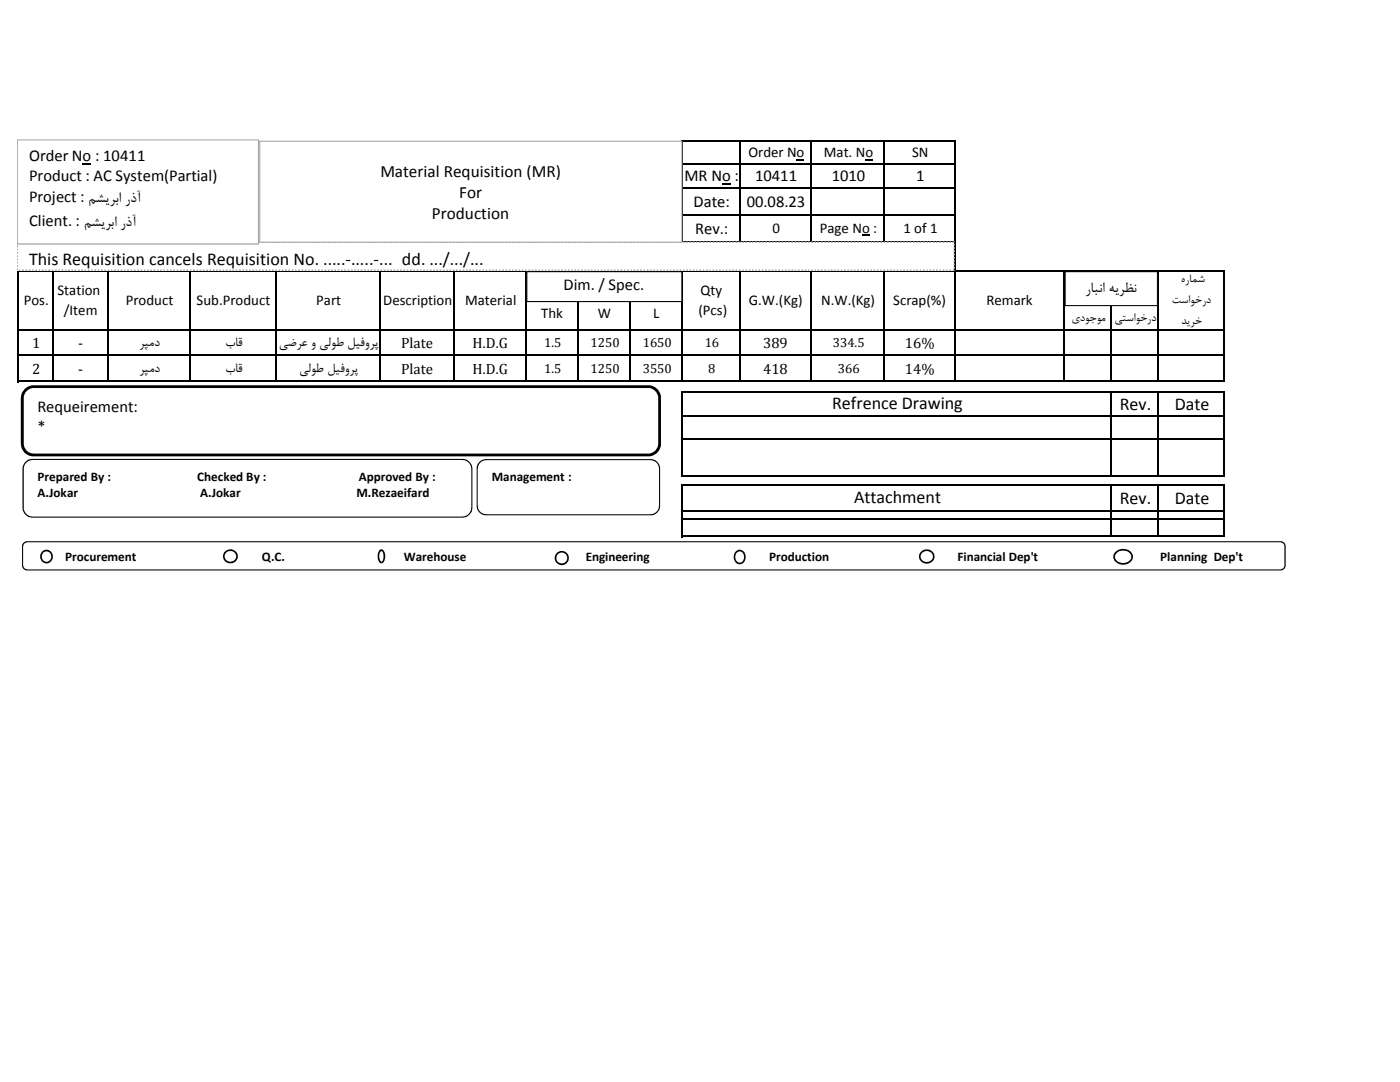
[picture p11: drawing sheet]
<svg xmlns="http://www.w3.org/2000/svg" width="279mm" height="216mm" viewBox="0 0 279 216" stroke-linecap="round" stroke-linejoin="round" font-family="sans-serif">
<path d="M144.1 36.6h1.7v.2h-1.7zM159 31.7h1.5v.3h-1.5zM172.7 31.7h1.6v.3h-1.6zM172 46.9h1.6v.2h-1.6z" fill="#000"/>
<g fill="none" stroke="#000" stroke-width=".3">
<path d="M136.2 27.9v20.4M136.4 28h54.3M136.4 32.7h54.3M136.4 37.4h54.3M147.6 28.2v20.1M161.9 28.2v20.1M176.5 28.2v20.1M190.6 28.2v48M3.6 53.9v22.3M3.7 54h240.8M10.6 54.2v22M21.5 54.2v22"/>
<path d="M37.9 54.2v22M55.1 54.2v22M75.8 54.2v22M90.7 54.2v22M105 54.2v22M115.4 54.2v22M125.8 54.2v22M136.2 54.2v22M136.4 42.8h54.3M136.4 48.2h54.3M147.6 54.2v22M161.9 54.2v22"/>
<path d="M176.5 54.2v22M212.4 54.2v22M221.8 54.2v22M231.1 54.2v22M244.4 54.2v22M3.7 65.8h240.8M3.7 70.9h240.8M3.7 76.1h240.8M136.2 78.1v16.9M136.4 78.2h108.1M221.8 78.4v16.6M231.1 78.4v16.6"/>
<path d="M244.4 78.4v16.6M136.2 96.6v10.6M136.4 82.9h108.1M136.4 87.6h108.1M136.4 94.9h108.1M136.4 96.8h108.1M221.8 96.9v10.3M231.1 96.9v10.3M244.4 96.9v10.3M136.4 101.9h108.1M136.4 103.5h108.1M136.4 107h108.1"/>
</g>
<path d="M212.6 54.2h18.4v6.8h-18.4z" fill="#fff"/>
<path d="M212.5 54.1h18.5l.1 .1v6.9h-18.5l-.2-.1zM212.7 54.2v6.8l-.1-.1h18.4l-.1 .1v-6.8l.1 .1h-18.4z" fill="#000"/>
<path d="M105.1 54.2h31v6h-31z" fill="#fff"/>
<path d="M105 54.1h31.1l.1 .1v6l-31.1 .1-.1-.1zM105.1 54.3l.1-.1v6l-.1-.1h31l-.1 .1v-6l.1 .1z" fill="#000"/>
<path d="M3.4 48.3h187v5.6h-187z" fill="#fff"/>
<path d="M3.4 53.6h.2v.3h-.2zM3.4 52.9h.2v.4h-.2zM3.4 52.3h.2v.3h-.2zM3.4 51.6h.2v.3h-.2zM3.4 51h.2v.3h-.2zM3.4 50.3h.2v.3h-.2zM3.4 49.7h.2v.3h-.2zM3.4 49h.2v.3h-.2zM3.4 48.3h.2v.3h-.2zM3.8 48.2h.3v.3h-.3zM4.4 48.2h.3v.3h-.3zM5.1 48.2h.3v.3h-.3zM5.7 48.2h.4v.3h-.4zM6.4 48.2h.3v.3h-.3zM7 48.2h.4v.3h-.4zM7.7 48.2h.3v.3h-.3zM8.3 48.2h.4v.3h-.4zM9 48.2h.4v.3h-.4zM9.7 48.2h.3v.3h-.3zM10.3 48.2h.4v.3h-.4zM11 48.2h.3v.3h-.3zM11.6 48.2h.4v.3h-.4zM12.3 48.2h.3v.3h-.3zM13 48.2h.3v.3h-.3zM13.6 48.2h.3v.3h-.3zM14.3 48.2h.3v.3h-.3zM14.9 48.2h.3v.3h-.3zM15.6 48.2h.3v.3h-.3zM16.2 48.2h.4v.3h-.4zM16.9 48.2h.3v.3h-.3zM17.5 48.2h.4v.3h-.4zM18.2 48.2h.3v.3h-.3zM18.8 48.2h.4v.3h-.4zM19.5 48.2h.4v.3h-.4zM20.2 48.2h.3v.3h-.3zM20.8 48.2h.4v.3h-.4zM21.5 48.2h.3v.3h-.3zM22.1 48.2h.4v.3h-.4zM22.8 48.2h.3v.3h-.3zM23.5 48.2h.3v.3h-.3zM24.1 48.2h.3v.3h-.3zM24.8 48.2h.3v.3h-.3zM25.4 48.2h.3v.3h-.3zM26.1 48.2h.3v.3h-.3zM26.7 48.2h.4v.3h-.4zM27.4 48.2h.3v.3h-.3zM28 48.2h.4v.3h-.4zM28.7 48.2h.3v.3h-.3zM29.3 48.2h.4v.3h-.4zM30 48.2h.4v.3h-.4zM30.6 48.2h.4v.3h-.4zM31.3 48.2h.4v.3h-.4zM32 48.2h.3v.3h-.3zM32.6 48.2h.4v.3h-.4zM33.3 48.2h.3v.3h-.3zM34 48.2h.3v.3h-.3zM34.6 48.2h.3v.3h-.3zM35.3 48.2h.3v.3h-.3zM35.9 48.2h.3v.3h-.3zM36.6 48.2h.3v.3h-.3zM37.2 48.2h.3v.3h-.3zM37.9 48.2h.3v.3h-.3zM38.5 48.2h.4v.3h-.4zM39.2 48.2h.3v.3h-.3zM39.8 48.2h.4v.3h-.4zM40.5 48.2h.4v.3h-.4zM41.1 48.2h.4v.3h-.4zM41.8 48.2h.4v.3h-.4zM42.5 48.2h.3v.3h-.3zM43.1 48.2h.4v.3h-.4zM43.8 48.2h.3v.3h-.3zM44.4 48.2h.4v.3h-.4zM45.1 48.2h.3v.3h-.3zM45.8 48.2h.3v.3h-.3zM46.4 48.2h.3v.3h-.3zM47.1 48.2h.3v.3h-.3zM47.7 48.2h.3v.3h-.3zM48.4 48.2h.3v.3h-.3zM49 48.2h.4v.3h-.4zM49.7 48.2h.3v.3h-.3zM50.3 48.2h.4v.3h-.4zM51 48.2h.4v.3h-.4zM51.6 48.2h.4v.3h-.4zM52.3 48.2h.4v.3h-.4zM53 48.2h.3v.3h-.3zM53.6 48.2h.4v.3h-.4zM54.3 48.2h.3v.3h-.3zM54.9 48.2h.4v.3h-.4zM55.6 48.2h.3v.3h-.3zM56.3 48.2h.3v.3h-.3zM56.9 48.2h.3v.3h-.3zM57.6 48.2h.3v.3h-.3zM58.2 48.2h.3v.3h-.3zM58.9 48.2h.3v.3h-.3zM59.5 48.2h.4v.3h-.4zM60.2 48.2h.3v.3h-.3zM60.8 48.2h.4v.3h-.4zM61.5 48.2h.3v.3h-.3zM62.1 48.2h.4v.3h-.4zM62.8 48.2h.4v.3h-.4zM63.5 48.2h.3v.3h-.3zM64.1 48.2h.4v.3h-.4zM64.8 48.2h.3v.3h-.3zM65.4 48.2h.4v.3h-.4zM66.1 48.2h.3v.3h-.3zM66.8 48.2h.3v.3h-.3zM67.4 48.2h.3v.3h-.3zM68.1 48.2h.3v.3h-.3zM68.7 48.2h.3v.3h-.3zM69.4 48.2h.3v.3h-.3zM70 48.2h.4v.3h-.4zM70.7 48.2h.3v.3h-.3zM71.3 48.2h.4v.3h-.4zM72 48.2h.3v.3h-.3zM72.6 48.2h.4v.3h-.4zM73.3 48.2h.4v.3h-.4zM74 48.2h.3v.3h-.3zM74.6 48.2h.4v.3h-.4zM75.3 48.2h.3v.3h-.3zM75.9 48.2h.4v.3h-.4zM76.6 48.2h.3v.3h-.3zM77.3 48.2h.3v.3h-.3zM77.9 48.2h.3v.3h-.3zM78.6 48.2h.3v.3h-.3zM79.2 48.2h.3v.3h-.3zM79.9 48.2h.3v.3h-.3zM80.5 48.2h.4v.3h-.4zM81.2 48.2h.3v.3h-.3zM81.8 48.2h.4v.3h-.4zM82.5 48.2h.3v.3h-.3zM83.1 48.2h.4v.3h-.4zM83.8 48.2h.4v.3h-.4zM84.5 48.2h.3v.3h-.3zM85.1 48.2h.4v.3h-.4zM85.8 48.2h.3v.3h-.3zM86.4 48.2h.4v.3h-.4zM87.1 48.2h.3v.3h-.3zM87.8 48.2h.3v.3h-.3zM88.4 48.2h.3v.3h-.3zM89.1 48.2h.3v.3h-.3zM89.7 48.2h.3v.3h-.3zM90.4 48.2h.3v.3h-.3zM91 48.2h.4v.3h-.4zM91.7 48.2h.3v.3h-.3zM92.3 48.2h.4v.3h-.4zM93 48.2h.3v.3h-.3zM93.6 48.2h.4v.3h-.4zM94.3 48.2h.4v.3h-.4zM95 48.2h.3v.3h-.3zM95.6 48.2h.4v.3h-.4zM96.3 48.2h.3v.3h-.3zM96.9 48.2h.4v.3h-.4zM97.6 48.2h.3v.3h-.3zM98.3 48.2h.3v.3h-.3zM98.9 48.2h.3v.3h-.3zM99.6 48.2h.3v.3h-.3zM100.2 48.2h.3v.3h-.3zM100.9 48.2h.3v.3h-.3zM101.5 48.2h.4v.3h-.4zM102.2 48.2h.3v.3h-.3zM102.8 48.2h.4v.3h-.4zM103.5 48.2h.3v.3h-.3zM104.1 48.2h.4v.3h-.4zM104.8 48.2h.4v.3h-.4zM105.5 48.2h.3v.3h-.3zM106.1 48.2h.4v.3h-.4zM106.8 48.2h.3v.3h-.3zM107.4 48.2h.4v.3h-.4zM108.1 48.2h.3v.3h-.3zM108.8 48.2h.3v.3h-.3zM109.4 48.2h.3v.3h-.3zM110.1 48.2h.3v.3h-.3zM110.7 48.2h.3v.3h-.3zM111.4 48.2h.3v.3h-.3zM112 48.2h.4v.3h-.4zM112.7 48.2h.3v.3h-.3zM113.3 48.2h.4v.3h-.4zM114 48.2h.3v.3h-.3zM114.6 48.2h.4v.3h-.4zM115.3 48.2h.4v.3h-.4zM116 48.2h.3v.3h-.3zM116.6 48.2h.4v.3h-.4zM117.3 48.2h.3v.3h-.3zM117.9 48.2h.4v.3h-.4zM118.6 48.2h.3v.3h-.3zM119.3 48.2h.3v.3h-.3zM119.9 48.2h.3v.3h-.3zM120.6 48.2h.3v.3h-.3zM121.2 48.2h.3v.3h-.3zM121.9 48.2h.3v.3h-.3zM122.5 48.2h.4v.3h-.4zM123.2 48.2h.3v.3h-.3zM123.8 48.2h.4v.3h-.4zM124.5 48.2h.3v.3h-.3zM125.1 48.2h.4v.3h-.4zM125.8 48.2h.4v.3h-.4zM126.4 48.2h.4v.3h-.4zM127.1 48.2h.4v.3h-.4zM127.8 48.2h.3v.3h-.3zM128.4 48.2h.4v.3h-.4zM129.1 48.2h.3v.3h-.3zM129.8 48.2h.3v.3h-.3zM130.4 48.2h.3v.3h-.3zM131.1 48.2h.3v.3h-.3zM131.7 48.2h.3v.3h-.3zM132.4 48.2h.3v.3h-.3zM133 48.2h.3v.3h-.3zM133.7 48.2h.3v.3h-.3zM134.3 48.2h.4v.3h-.4zM135 48.2h.3v.3h-.3zM135.6 48.2h.4v.3h-.4zM136.3 48.2h.4v.3h-.4zM136.9 48.2h.4v.3h-.4zM137.6 48.2h.4v.3h-.4zM138.3 48.2h.3v.3h-.3zM138.9 48.2h.4v.3h-.4zM139.6 48.2h.3v.3h-.3zM140.3 48.2h.3v.3h-.3zM140.9 48.2h.3v.3h-.3zM141.6 48.2h.3v.3h-.3zM142.2 48.2h.3v.3h-.3zM142.9 48.2h.3v.3h-.3zM143.5 48.2h.3v.3h-.3zM144.2 48.2h.3v.3h-.3zM144.8 48.2h.4v.3h-.4zM145.5 48.2h.3v.3h-.3zM146.1 48.2h.4v.3h-.4zM146.8 48.2h.4v.3h-.4zM147.4 48.2h.4v.3h-.4zM148.1 48.2h.4v.3h-.4zM148.8 48.2h.3v.3h-.3zM149.4 48.2h.4v.3h-.4zM150.1 48.2h.3v.3h-.3zM150.7 48.2h.4v.3h-.4zM151.4 48.2h.3v.3h-.3zM152.1 48.2h.3v.3h-.3zM152.7 48.2h.3v.3h-.3zM153.4 48.2h.3v.3h-.3zM154 48.2h.3v.3h-.3zM154.7 48.2h.3v.3h-.3zM155.3 48.2h.4v.3h-.4zM156 48.2h.3v.3h-.3zM156.6 48.2h.4v.3h-.4zM157.3 48.2h.3v.3h-.3zM157.9 48.2h.4v.3h-.4zM158.6 48.2h.4v.3h-.4zM159.3 48.2h.3v.3h-.3zM159.9 48.2h.4v.3h-.4zM160.6 48.2h.3v.3h-.3zM161.2 48.2h.4v.3h-.4zM161.9 48.2h.3v.3h-.3zM162.6 48.2h.3v.3h-.3zM163.2 48.2h.3v.3h-.3zM163.9 48.2h.3v.3h-.3zM164.5 48.2h.3v.3h-.3zM165.2 48.2h.3v.3h-.3zM165.8 48.2h.4v.3h-.4zM166.5 48.2h.3v.3h-.3zM167.1 48.2h.4v.3h-.4zM167.8 48.2h.3v.3h-.3zM168.4 48.2h.4v.3h-.4zM169.1 48.2h.4v.3h-.4zM169.8 48.2h.3v.3h-.3zM170.4 48.2h.4v.3h-.4zM171.1 48.2h.3v.3h-.3zM171.7 48.2h.4v.3h-.4zM172.4 48.2h.3v.3h-.3zM173.1 48.2h.3v.3h-.3zM173.7 48.2h.3v.3h-.3zM174.4 48.2h.3v.3h-.3zM175 48.2h.3v.3h-.3zM175.7 48.2h.3v.3h-.3zM176.3 48.2h.4v.3h-.4zM177 48.2h.3v.3h-.3zM177.6 48.2h.4v.3h-.4zM178.3 48.2h.3v.3h-.3zM178.9 48.2h.4v.3h-.4zM179.6 48.2h.4v.3h-.4zM180.3 48.2h.3v.3h-.3zM180.9 48.2h.4v.3h-.4zM181.6 48.2h.3v.3h-.3zM182.2 48.2h.4v.3h-.4zM182.9 48.2h.3v.3h-.3zM183.6 48.2h.3v.3h-.3zM184.2 48.2h.3v.3h-.3zM184.9 48.2h.3v.3h-.3zM185.5 48.2h.3v.3h-.3zM186.2 48.2h.3v.3h-.3zM186.8 48.2h.4v.3h-.4zM187.5 48.2h.3v.3h-.3zM188.1 48.2h.4v.3h-.4zM188.8 48.2h.3v.3h-.3zM189.4 48.2h.4v.3h-.4zM190.1 48.2h.4l.1 .1h-.3l.1 .2h-.3zM190.3 48.6h.3v.4h-.3zM190.3 49.3h.3v.4h-.3zM190.3 50h.3v.3h-.3zM190.3 50.6h.3v.4h-.3zM190.3 51.3h.3v.3h-.3zM190.3 51.9h.3v.4h-.3zM190.3 52.6h.3v.3h-.3zM190.3 53.3h.3v.3h-.3zM190.1 53.8h.3l-.1 .1h.3l-.1 .1-.4 .1zM189.4 53.8h.4v.3h-.4zM188.8 53.8h.3v.3h-.3zM188.1 53.8h.4v.3h-.4zM187.5 53.8h.3v.3h-.3zM186.8 53.8h.4v.3h-.4zM186.2 53.8h.3v.3h-.3zM185.5 53.8h.3v.3h-.3zM184.9 53.8h.3v.3h-.3zM184.2 53.8h.3v.3h-.3zM183.6 53.8h.3v.3h-.3zM182.9 53.8h.3v.3h-.3zM182.2 53.8h.3v.3h-.3zM181.6 53.8h.3v.3h-.3zM180.9 53.8h.3v.3h-.3zM180.3 53.8h.3v.3h-.3zM179.6 53.8h.3v.3h-.3zM178.9 53.8h.4v.3h-.4zM178.3 53.8h.3v.3h-.3zM177.6 53.8h.4v.3h-.4zM177 53.8h.3v.3h-.3zM176.3 53.8h.4v.3h-.4zM175.7 53.8h.3v.3h-.3zM175 53.8h.3v.3h-.3zM174.4 53.8h.3v.3h-.3zM173.7 53.8h.3v.3h-.3zM173.1 53.8h.3v.3h-.3zM172.4 53.8h.3v.3h-.3zM171.7 53.8h.3v.3h-.3zM171.1 53.8h.3v.3h-.3zM170.4 53.8h.3v.3h-.3zM169.8 53.8h.3v.3h-.3zM169.1 53.8h.3v.3h-.3zM168.4 53.8h.4v.3h-.4zM167.8 53.8h.3v.3h-.3zM167.1 53.8h.4v.3h-.4zM166.5 53.8h.3v.3h-.3zM165.8 53.8h.4v.3h-.4zM165.2 53.8h.3v.3h-.3zM164.5 53.8h.3v.3h-.3zM163.9 53.8h.3v.3h-.3zM163.2 53.8h.3v.3h-.3zM162.6 53.8h.3v.3h-.3zM161.9 53.8h.3v.3h-.3zM161.2 53.8h.3v.3h-.3zM160.6 53.8h.3v.3h-.3zM159.9 53.8h.3v.3h-.3zM159.3 53.8h.3v.3h-.3zM158.6 53.8h.3v.3h-.3zM157.9 53.8h.4v.3h-.4zM157.3 53.8h.3v.3h-.3zM156.6 53.8h.4v.3h-.4zM156 53.8h.3v.3h-.3zM155.3 53.8h.4v.3h-.4zM154.7 53.8h.3v.3h-.3zM154 53.8h.3v.3h-.3zM153.4 53.8h.3v.3h-.3zM152.7 53.8h.3v.3h-.3zM152.1 53.8h.3v.3h-.3zM151.4 53.8h.3v.3h-.3zM150.7 53.8h.3v.3h-.3zM150.1 53.8h.3v.3h-.3zM149.4 53.8h.3v.3h-.3zM148.8 53.8h.3v.3h-.3zM148.1 53.8h.3v.3h-.3zM147.4 53.8h.4v.3h-.4zM146.8 53.8h.3v.3h-.3zM146.1 53.8h.4v.3h-.4zM145.5 53.8h.3v.3h-.3zM144.8 53.8h.4v.3h-.4zM144.2 53.8h.3v.3h-.3zM143.5 53.8h.3v.3h-.3zM142.9 53.8h.3v.3h-.3zM142.2 53.8h.3v.3h-.3zM141.6 53.8h.3v.3h-.3zM140.9 53.8h.3v.3h-.3zM140.3 53.8h.2v.3h-.2zM139.6 53.8h.3v.3h-.3zM138.9 53.8h.3v.3h-.3zM138.3 53.8h.3v.3h-.3zM137.6 53.8h.3v.3h-.3zM136.9 53.8h.4v.3h-.4zM136.3 53.8h.3v.3h-.3zM135.6 53.8h.4v.3h-.4zM135 53.8h.3v.3h-.3zM134.3 53.8h.4v.3h-.4zM133.7 53.8h.3v.3h-.3zM133 53.8h.3v.3h-.3zM132.4 53.8h.3v.3h-.3zM131.7 53.8h.3v.3h-.3zM131.1 53.8h.3v.3h-.3zM130.4 53.8h.3v.3h-.3zM129.8 53.8h.2v.3h-.2zM129.1 53.8h.3v.3h-.3zM128.4 53.8h.3v.3h-.3zM127.8 53.8h.3v.3h-.3zM127.1 53.8h.3v.3h-.3zM126.4 53.8h.4v.3h-.4zM125.8 53.8h.3v.3h-.3zM125.1 53.8h.4v.3h-.4zM124.5 53.8h.3v.3h-.3zM123.8 53.8h.4v.3h-.4zM123.2 53.8h.3v.3h-.3zM122.5 53.8h.4v.3h-.4zM121.9 53.8h.3v.3h-.3zM121.2 53.8h.3v.3h-.3zM120.6 53.8h.3v.3h-.3zM119.9 53.8h.3v.3h-.3zM119.3 53.8h.2v.3h-.2zM118.6 53.8h.3v.3h-.3zM117.9 53.8h.3v.3h-.3zM117.3 53.8h.3v.3h-.3zM116.6 53.8h.3v.3h-.3zM116 53.8h.3v.3h-.3zM115.3 53.8h.3v.3h-.3zM114.6 53.8h.4v.3h-.4zM114 53.8h.3v.3h-.3zM113.3 53.8h.4v.3h-.4zM112.7 53.8h.3v.3h-.3zM112 53.8h.4v.3h-.4zM111.4 53.8h.3v.3h-.3zM110.7 53.8h.3v.3h-.3zM110.1 53.8h.3v.3h-.3zM109.4 53.8h.3v.3h-.3zM108.8 53.8h.3v.3h-.3zM108.1 53.8h.3v.3h-.3zM107.4 53.8h.3v.3h-.3zM106.8 53.8h.3v.3h-.3zM106.1 53.8h.3v.3h-.3zM105.5 53.8h.3v.3h-.3zM104.8 53.8h.3v.3h-.3zM104.1 53.8h.4v.3h-.4zM103.5 53.8h.3v.3h-.3zM102.8 53.8h.4v.3h-.4zM102.2 53.8h.3v.3h-.3zM101.5 53.8h.4v.3h-.4zM100.9 53.8h.3v.3h-.3zM100.2 53.8h.3v.3h-.3zM99.6 53.8h.3v.3h-.3zM98.9 53.8h.3v.3h-.3zM98.3 53.8h.3v.3h-.3zM97.6 53.8h.3v.3h-.3zM96.9 53.8h.3v.3h-.3zM96.3 53.8h.3v.3h-.3zM95.6 53.8h.3v.3h-.3zM95 53.8h.3v.3h-.3zM94.3 53.8h.3v.3h-.3zM93.6 53.8h.4v.3h-.4zM93 53.8h.3v.3h-.3zM92.3 53.8h.4v.3h-.4zM91.7 53.8h.3v.3h-.3zM91 53.8h.4v.3h-.4zM90.4 53.8h.3v.3h-.3zM89.7 53.8h.3v.3h-.3zM89.1 53.8h.3v.3h-.3zM88.4 53.8h.3v.3h-.3zM87.8 53.8h.3v.3h-.3zM87.1 53.8h.3v.3h-.3zM86.4 53.8h.3v.3h-.3zM85.8 53.8h.3v.3h-.3zM85.1 53.8h.3v.3h-.3zM84.5 53.8h.3v.3h-.3zM83.8 53.8h.3v.3h-.3zM83.1 53.8h.4v.3h-.4zM82.5 53.8h.3v.3h-.3zM81.8 53.8h.4v.3h-.4zM81.2 53.8h.3v.3h-.3zM80.5 53.8h.4v.3h-.4zM79.9 53.8h.3v.3h-.3zM79.2 53.8h.3v.3h-.3zM78.6 53.8h.3v.3h-.3zM77.9 53.8h.3v.3h-.3zM77.3 53.8h.3v.3h-.3zM76.6 53.8h.3v.3h-.3zM75.9 53.8h.3v.3h-.3zM75.3 53.8h.3v.3h-.3zM74.6 53.8h.3v.3h-.3zM74 53.8h.3v.3h-.3zM73.3 53.8h.3v.3h-.3zM72.6 53.8h.4v.3h-.4zM72 53.8h.3v.3h-.3zM71.3 53.8h.4v.3h-.4zM70.7 53.8h.3v.3h-.3zM70 53.8h.4v.3h-.4zM69.4 53.8h.3v.3h-.3zM68.7 53.8h.3v.3h-.3zM68.1 53.8h.3v.3h-.3zM67.4 53.8h.3v.3h-.3zM66.8 53.8h.3v.3h-.3zM66.1 53.8h.3v.3h-.3zM65.4 53.8h.3v.3h-.3zM64.8 53.8h.3v.3h-.3zM64.1 53.8h.3v.3h-.3zM63.5 53.8h.3v.3h-.3zM62.8 53.8h.3v.3h-.3zM62.1 53.8h.4v.3h-.4zM61.5 53.8h.3v.3h-.3zM60.8 53.8h.4v.3h-.4zM60.2 53.8h.3v.3h-.3zM59.5 53.8h.4v.3h-.4zM58.9 53.8h.3v.3h-.3zM58.2 53.8h.3v.3h-.3zM57.6 53.8h.3v.3h-.3zM56.9 53.8h.3v.3h-.3zM56.3 53.8h.3v.3h-.3zM55.6 53.8h.3v.3h-.3zM54.9 53.8h.3v.3h-.3zM54.3 53.8h.3v.3h-.3zM53.6 53.8h.3v.3h-.3zM53 53.8h.3v.3h-.3zM52.3 53.8h.3v.3h-.3zM51.6 53.8h.4v.3h-.4zM51 53.8h.3v.3h-.3zM50.3 53.8h.4v.3h-.4zM49.7 53.8h.3v.3h-.3zM49 53.8h.4v.3h-.4zM48.4 53.8h.3v.3h-.3zM47.7 53.8h.3v.3h-.3zM47.1 53.8h.3v.3h-.3zM46.4 53.8h.3v.3h-.3zM45.8 53.8h.3v.3h-.3zM45.1 53.8h.3v.3h-.3zM44.4 53.8h.3v.3h-.3zM43.8 53.8h.3v.3h-.3zM43.1 53.8h.3v.3h-.3zM42.5 53.8h.3v.3h-.3zM41.8 53.8h.3v.3h-.3zM41.1 53.8h.4v.3h-.4zM40.5 53.8h.3v.3h-.3zM39.8 53.8h.4v.3h-.4zM39.2 53.8h.3v.3h-.3zM38.5 53.8h.4v.3h-.4zM37.9 53.8h.3v.3h-.3zM37.2 53.8h.3v.3h-.3zM36.6 53.8h.3v.3h-.3zM35.9 53.8h.3v.3h-.3zM35.3 53.8h.3v.3h-.3zM34.6 53.8h.3v.3h-.3zM34 53.8h.2v.3h-.2zM33.3 53.8h.3v.3h-.3zM32.6 53.8h.3v.3h-.3zM32 53.8h.3v.3h-.3zM31.3 53.8h.3v.3h-.3zM30.6 53.8h.4v.3h-.4zM30 53.8h.3v.3h-.3zM29.3 53.8h.4v.3h-.4zM28.7 53.8h.3v.3h-.3zM28 53.8h.4v.3h-.4zM27.4 53.8h.3v.3h-.3zM26.7 53.8h.4v.3h-.4zM26.1 53.8h.3v.3h-.3zM25.4 53.8h.3v.3h-.3zM24.8 53.8h.3v.3h-.3zM24.1 53.8h.3v.3h-.3zM23.5 53.8h.2v.3h-.2zM22.8 53.8h.3v.3h-.3zM22.1 53.8h.3v.3h-.3zM21.5 53.8h.3v.3h-.3zM20.8 53.8h.3v.3h-.3zM20.2 53.8h.3v.3h-.3zM19.5 53.8h.3v.3h-.3zM18.8 53.8h.4v.3h-.4zM18.2 53.8h.3v.3h-.3zM17.5 53.8h.4v.3h-.4zM16.9 53.8h.3v.3h-.3zM16.2 53.8h.4v.3h-.4zM15.6 53.8h.3v.3h-.3zM14.9 53.8h.3v.3h-.3zM14.3 53.8h.3v.3h-.3zM13.6 53.8h.3v.3h-.3zM13 53.8h.3v.3h-.3zM12.3 53.8h.3v.3h-.3zM11.6 53.8h.3v.3h-.3zM11 53.8h.3v.3h-.3zM10.3 53.8h.3v.3h-.3zM9.7 53.8h.3v.3h-.3zM9 53.8h.3v.3h-.3zM8.3 53.8h.4v.3h-.4zM7.7 53.8h.3v.3h-.3zM7 53.8h.4v.3h-.4zM6.4 53.8h.3v.3h-.3zM5.7 53.8h.4v.3h-.4zM5.1 53.8h.3v.3h-.3zM4.4 53.8h.3v.3h-.3zM3.8 53.8h.3v.3h-.3z" fill="#a6a6a6"/>
<path d="M51.8 28.2h84.3v20.1h-84.3z" fill="#fff"/>
<path d="M51.8 28.1h84.3l.1 .1v20.1l-.1 .1h-84.3zM51.8 28.3l.1-.1v20.1l-.1-.1h84.3l-.1 .1v-20.1l.1 .1z" fill="#a6a6a6"/>
<path d="M5.1 77.8l1-.6 .6-.1h122.7a2.27 2.27 0 0 1 2.2 2.3v9.1a2.26 2.26 0 0 1-2.2 2.3h-122.7a2.27 2.27 0 0 1-2.3-2.3v-9.1l.1-.6z" fill-rule="evenodd" fill="#fff"/>
<path d="M4.8 77.7a2.46 2.46 0 0 1 1.9-.8h122.9a2.56 2.56 0 0 1 2.3 2.3v9.6a2.56 2.56 0 0 1-2.3 2.3h-122.9a2.56 2.56 0 0 1-2.6-2.6v-9.1l.2-.7zM5.5 77.9l-.4 .4-.4 .9v9.3a2.03 2.03 0 0 0 2 2h122.8a2.05 2.05 0 0 0 1.9-2v-9.3a2.1 2.1 0 0 0-1.8-1.8h-122.9l-.6 .1z" fill="#000"/>
<path d="M5.2 92.2l.8-.5h.5h85.7a1.93 1.93 0 0 1 1.9 1.9v7.7a1.9 1.9 0 0 1-1.9 1.9h-85.7a1.9 1.9 0 0 1-1.9-1.9v-7.7l.1-.5z" fill-rule="evenodd" fill="#fff"/>
<path d="M5.1 92.2l.6-.5 .6-.1h86.2a2.04 2.04 0 0 1 1.8 1.8v8.1a2.04 2.04 0 0 1-1.8 1.8h-86.2a2.03 2.03 0 0 1-1.8-2v-7.9l.2-.6zM5.2 92.3l-.3 .5-.2 .6v8.2l.3 .7 .5 .5 1 .3h85.7l1.1-.3 .5-.5 .3-1-.1-8.1-.2-.6-.5-.5-1.1-.3h-85.7l-.8 .2z" fill="#000"/>
<path d="M95.8 92.2l.8-.4 .5-.1h32.7a1.84 1.84 0 0 1 1.8 1.9v7.3a1.81 1.81 0 0 1-1.8 1.8h-32.7a1.84 1.84 0 0 1-1.9-1.8v-7.3l.1-.5z" fill-rule="evenodd" fill="#fff"/>
<path d="M95.7 92.2l.6-.5 .6-.1h33.3a1.96 1.96 0 0 1 1.5 1.7v7.8a1.9 1.9 0 0 1-1.7 1.7h-33.1a1.89 1.89 0 0 1-1.8-1.9v-7.7zM96 92.2l-.5 .6-.2 .8 .1 7.4a1.6 1.6 0 0 0 1 1.5l.7 .1h32.7l.7-.1 .7-.6 .3-1v-7.3l-.1-.7a1.95 1.95 0 0 0-1.6-1.1h-32.7z" fill="#000"/>
<path d="M4.8 108.4l.7-.3h250a.95 .95 0 0 1 1 1v3.7a.91 .91 0 0 1-1 .9h-250a.92 .92 0 0 1-1-.9v-3.7z" fill-rule="evenodd" fill="#fff"/>
<path d="M4.6 108.4l.6-.4h250.5l.6 .3 .3 .5v4.2a1.02 1.02 0 0 1-.9 .8h-250.5l-.6-.4-.2-.4v-4.2zM4.9 108.5l-.3 .6v3.7l.3 .6 .6 .2h250l.6-.2 .2-.5v-4.1l-.2-.3-.6-.3h-250z" fill="#000"/>
<path d="M8.6 110.1a1.14 1.14 0 0 1 1.8 1 1.14 1.14 0 0 1-1.8 .9 1.26 1.26 0 0 1 0-1.9z" fill-rule="evenodd" fill="#fff"/>
<path d="M8.4 110.1a1.23 1.23 0 0 1 1.9 .2 1.3 1.3 0 0 1-.3 1.8 1.3 1.3 0 0 1-1.8-.3l-.2-.8 .1-.5zM8.6 110.3l-.3 .6v.4l.3 .5 .5 .3 .7-.2 .4-.8-.3-.8-.4-.3h-.4z" fill="#000"/>
<path d="M44.9 110.3a1.32 1.32 0 0 1 2-.3 1.32 1.32 0 0 1 0 2 1.32 1.32 0 0 1-2-.3 1.16 1.16 0 0 1 0-1.4z" fill-rule="evenodd" fill="#fff"/>
<path d="M44.7 110.2l.7-.5 .9-.1a1.38 1.38 0 0 1 1.2 1.3 1.38 1.38 0 0 1-.9 1.4l-.9 .1a1.43 1.43 0 0 1-1-2.2zM45.3 110.1l-.5 .7v.5l.3 .5 .9 .3 .4-.1 .5-.4 .3-.6-.1-.4-.4-.5-.5-.2z" fill="#000"/>
<path d="M75.9 109.9l.2-.1a1.57 1.57 0 0 1 0 2.4 1.62 1.62 0 0 1-.2-2.3z" fill-rule="evenodd" fill="#fff"/>
<path d="M75.6 109.9a.53 .53 0 0 1 1 0 2.1 2.1 0 0 1 0 2.2 .55 .55 0 0 1-.6 .3 .55 .55 0 0 1-.4-.4 2.34 2.34 0 0 1 0-2.1zM76 109.9l-.1 .2a1.82 1.82 0 0 0 0 1.9l.2 .1 .2-.1 .2-1-.1-.8z" fill="#000"/>
<path d="M222.9 110.1a1.9 1.9 0 0 1 3 1 1.84 1.84 0 0 1-1.8 1.4 1.84 1.84 0 0 1-1.8-1.4l.1-.4z" fill-rule="evenodd" fill="#fff"/>
<path d="M222.5 110.2a2.03 2.03 0 0 1 2.2-.7 2.03 2.03 0 0 1 1.4 1.8 2.04 2.04 0 0 1-2 1.4 2.04 2.04 0 0 1-1.9-1.6zM223 110.2l-.4 .4-.1 .6 .3 .6 .4 .3 .9 .3 .7-.1 .5-.3 .4-.5v-.8l-.6-.6-1-.2h-.6z" fill="#000"/>
<circle cx="112.1" cy="111.4" r="1.25" fill="#fff"/>
<path d="M110.7 111.3a1.42 1.42 0 0 1 2.8 0 1.42 1.42 0 0 1-2.8 0zM111 111.3a1.1 1.1 0 0 0 2.2 0 1.1 1.1 0 0 0-2.2 0z" fill="#000"/>
<path d="M183.8 110.3a1.35 1.35 0 0 1 1.9-.3 1.35 1.35 0 0 1 .4 1.8 1.35 1.35 0 0 1-1.9 .3 1.35 1.35 0 0 1-.4-1.8z" fill-rule="evenodd" fill="#fff"/>
<path d="M183.9 110l.7-.4h.7a1.46 1.46 0 0 1 1.1 2.1 1.46 1.46 0 0 1-2.3 .5 1.34 1.34 0 0 1-.2-2.2zM184.1 110.3l-.4 .5v.5l.6 .7 .7 .1h.5l.5-.5 .2-.8-.5-.6-.7-.3z" fill="#000"/>
<path d="M147 110.1a1.09 1.09 0 0 1 1.4 .1 1.09 1.09 0 0 1 .2 1.3 .97 .97 0 0 1-1 .9 .97 .97 0 0 1-.9-.9 1.46 1.46 0 0 1 .3-1.4z" fill-rule="evenodd" fill="#fff"/>
<path d="M146.8 110.1l.3-.3 .5-.1a1.21 1.21 0 0 1 1.1 .9l.1 .8a1.34 1.34 0 0 1-.9 1.2h-.2a1.15 1.15 0 0 1-1.2-.9l-.1-.9zM147 110.3l-.3 .8 .1 .5 .5 .6 .5 .1 .5-.3 .1-.4v-.9l-.1-.4-.5-.3-.5 .1z" fill="#000"/>
<path d="M3.4 27.9h48.2v20.8h-48.2z" fill="#fff"/>
<path d="M3.4 27.8h48.3v21h-48.3zM3.4 28l.2-.1v20.8l-.2-.1h48.2l-.1 .1v-20.8l.1 .1z" fill="#a6a6a6"/>
<path d="M16.5 32.6h1.7v.2h-1.7z" fill="#000"/>
<g font-size="3.6">
<text x="5.8" y="52.9">This Requisition cancels Requisition No. .....‐.....‐... dd. .../.../...</text>
<text x="166.1" y="81.6">Refrence Drawing</text>
<text x="223.5" y="81.8">Rev.</text>
<text x="234.4" y="81.8">Date</text>
<text x="170.4" y="100.4">Attachment</text>
<text x="223.5" y="100.5">Rev.</text>
<text x="234.4" y="100.5">Date</text>
</g>
<g font-size="3.4">
<text x="75.9" y="35.2">Material Requisition (MR)</text>
<text x="91.7" y="39.4">For</text>
<text x="86.2" y="43.6">Production</text>
</g>
<g font-size="3.3">
<text x="5.8" y="32.2">Order No : 10411</text>
<text x="5.8" y="40.3">Project : مشيراب رذآ</text>
<text x="5.8" y="36.2">Product : AC System(Partial)</text>
<text x="136.6" y="36.2">MR No :</text>
<text x="138.4" y="41.2">Date:</text>
<text x="149" y="41.2">00.08.23</text>
<text x="150.7" y="36.2">10411</text>
<text x="166" y="36.2">1010</text>
<text x="182.8" y="36.2">1</text>
<text x="5.8" y="45.1">Client. : مشيراب رذآ</text>
<text x="138.7" y="46.6">Rev.:</text>
<text x="112.5" y="57.9">Dim. / Spec.</text>
<text x="216.6" y="58.3">رابان ه</text>
<text x="222.6" y="58.3">يرظن</text>
<text x="7.5" y="82.1">Requeirement:</text>
<text x="7.5" y="86.1">*</text>
</g>
<g font-size="3">
<text x="149.4" y="31.4">Order No</text>
<text x="164.4" y="31.4">Mat. No</text>
<text x="182" y="31.4">SN</text>
<text x="154.2" y="46.5">0</text>
<text x="163.6" y="46.5">Page No :</text>
<text x="180.3" y="46.5">1 of 1</text>
<text x="11.5" y="58.9">Station</text>
<text x="139.8" y="58.9">Qty</text>
<text x="4.7" y="60.9">Pos.</text>
<text x="12.7" y="62.9">/Item</text>
<text x="25.1" y="60.9">Product</text>
<text x="39.2" y="60.9">Sub.Product</text>
<text x="63.1" y="60.9">Part</text>
<text x="76.5" y="60.9">Description</text>
<text x="92.8" y="60.9">Material</text>
<text x="108" y="63.4">Thk</text>
<text x="119.3" y="63.4">W</text>
<text x="130.4" y="63.4">L</text>
<text x="139.4" y="62.9">(Pcs)</text>
<text x="149.4" y="60.9">G.W.(Kg)</text>
<text x="163.9" y="60.9">N.W.(Kg)</text>
<text x="178.3" y="60.9">Scrap(%)</text>
<text x="196.8" y="60.9">Remark</text>
<text x="6.4" y="69.4">1</text>
<text x="15.6" y="69.4">‐</text>
<text x="27.8" y="69">رپمد</text>
<text x="44.9" y="69">باق</text>
<text x="55.7" y="69">يضرع و يلوط ليفورپ</text>
<text x="80.1" y="69.4">Plate</text>
<text x="94.3" y="69.4">H.D.G</text>
<text x="152.3" y="69.4">389</text>
<text x="180.6" y="69.4">16%</text>
<text x="6.4" y="74.6">2</text>
<text x="15.6" y="74.6">‐</text>
<text x="27.8" y="74.2">رپمد</text>
<text x="44.9" y="74.2">باق</text>
<text x="59.7" y="74.2">يلوط ليفورپ</text>
<text x="80.1" y="74.6">Plate</text>
<text x="94.3" y="74.6">H.D.G</text>
<text x="152.3" y="74.6">418</text>
<text x="180.6" y="74.6">14%</text>
</g>
<g font-size="2.6">
<text x="235.7" y="56.3">هرامش</text>
<text x="213.8" y="64.1">يدوجوم</text>
<text x="222.4" y="64.1">يتساوخرد</text>
<text x="233.8" y="60.5">تساوخرد</text>
<text x="235.7" y="64.7">ديرخ</text>
<text x="108.6" y="69.3">1.5</text>
<text x="117.9" y="69.3">1250</text>
<text x="128.3" y="69.3">1650</text>
<text x="140.6" y="69.3">16</text>
<text x="166.2" y="69.3">334.5</text>
<text x="108.6" y="74.5">1.5</text>
<text x="117.9" y="74.5">1250</text>
<text x="128.3" y="74.5">3550</text>
<text x="141.4" y="74.5">8</text>
<text x="167.2" y="74.5">366</text>
<text x="7.5" y="95.9">Prepared By :</text>
<text x="39.4" y="95.9">Checked By :</text>
<text x="71.6" y="95.9">Approved By :</text>
<text x="98.1" y="95.9">Management :</text>
<text x="7.5" y="99.1">A.Jokar</text>
<text x="39.9" y="99.1">A.Jokar</text>
<text x="71.1" y="99.1">M.Rezaeifard</text>
<text x="13" y="112">Procurement</text>
<text x="52.3" y="112">Q.C.</text>
<text x="80.6" y="112">Warehouse</text>
<text x="116.9" y="112">Engineering</text>
<text x="153.5" y="112">Production</text>
<text x="191.1" y="112">Financial Dep't</text>
<text x="231.6" y="112">Planning Dep't</text>
</g>
</svg>
